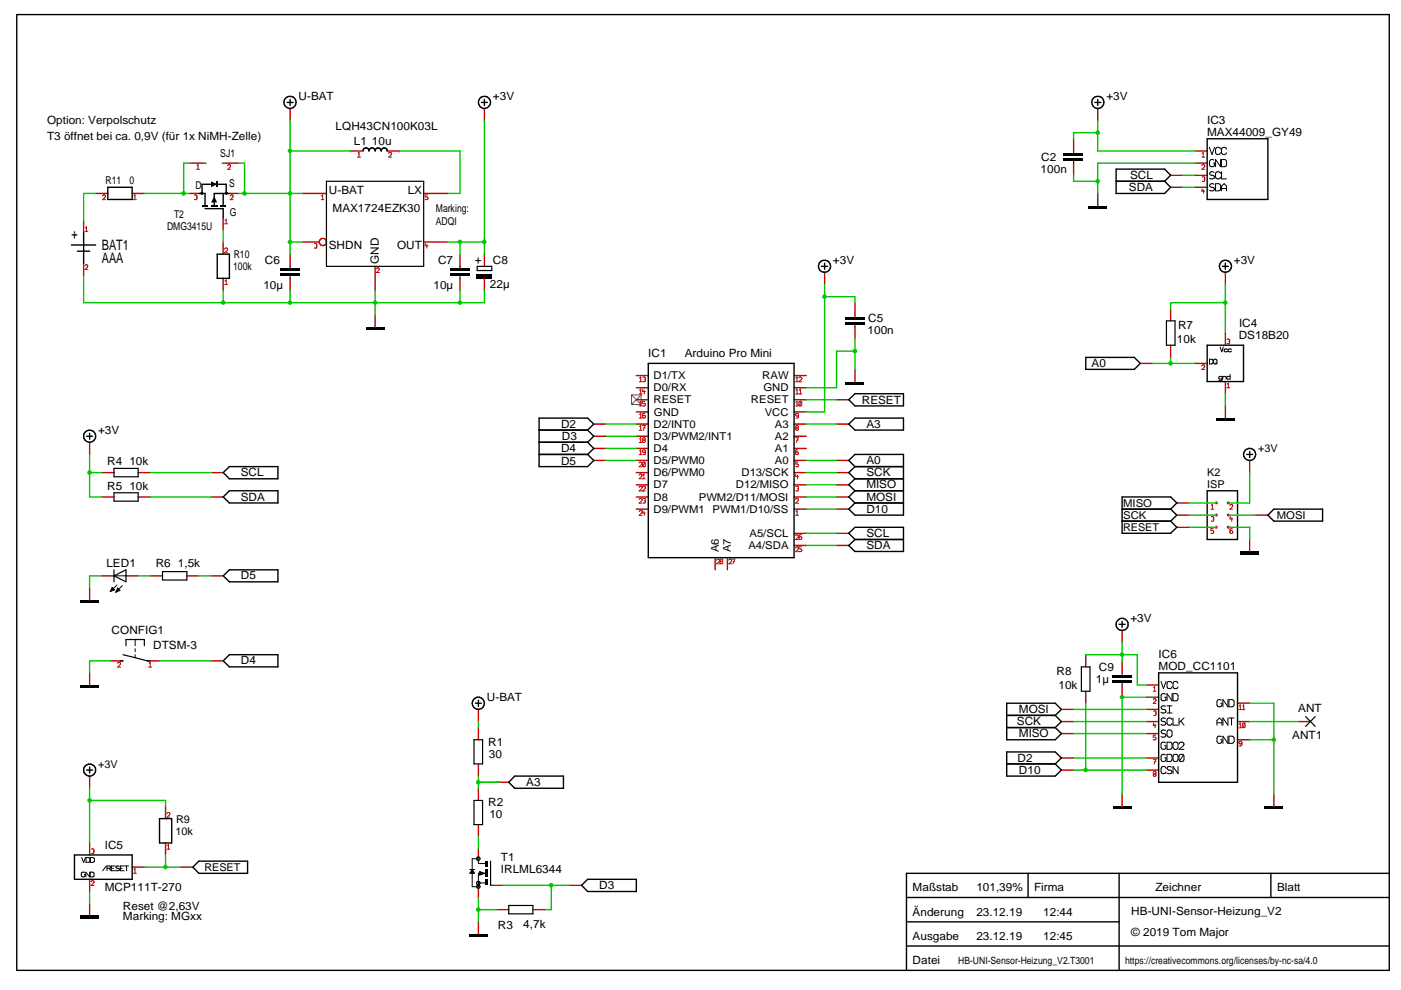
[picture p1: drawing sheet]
<svg xmlns="http://www.w3.org/2000/svg" width="297mm" height="210mm" viewBox="0 0 297 210" stroke-linecap="round" stroke-linejoin="round" font-family="sans-serif">
<path d="M133.9 83.7h2M133.9 83.7v2.1M133.9 85.8h2M133.9 83.7l2 2.1M135.9 83.7v2.1M135.9 83.7l-2 2.1" fill="none" stroke="#800080" stroke-width=".21"/>
<g fill="none" stroke="#c80000" stroke-width=".3">
<path d="M40.3 34.6h2.5M48 34.6h2.5M20.3 41h2.6M28 41h2.6M40.3 41h2M47.3 46.1v2.6M47.3 51.3v2.6M47.3 59v2.6M48.5 41h2M134.9 79.6h2.6M168.4 79.6h2.5M125.9 97.6h2.6"/>
<path d="M134.9 97.6h2.6M134.9 84.8h2.6M134.9 87.3h2.6M134.9 82.2h2.6M134.9 89.9h2.6M134.9 92.5h2.6M134.9 95.1h2.6M168.4 97.6h2.5M168.4 84.8h2.5M168.4 87.3h2.5M168.4 82.2h2.5M168.4 89.9h2.5"/>
<path d="M168.4 92.5h2.5M168.4 95.1h2.5M177.4 97.6h2.6M134.9 100.2h2.6M134.9 102.8h2.6M134.9 105.4h2.6M134.9 107.9h2.6M151.6 118.2v2.6M154.2 118.2v2.6M168.4 100.2h2.5M168.4 102.8h2.5M168.4 105.4h2.5"/>
<path d="M168.4 107.9h2.5M168.4 113.1h2.5M168.4 115.7h2.5M243.1 153h2.6M243.1 150.4h2.6M243.1 155.5h2.6M243.1 145.2h2.6M243.1 147.8h2.6M262.4 156.8h2.6M262.4 153h2.6M262.4 149.1h2.6M243.1 163.3h2.6"/>
<path d="M243.1 160.7h2.6"/>
</g>
<path d="M22.9 39.7h5.1v2.6h-5.1zM45.4 41v2.6M46.1 53.9h2.5v5.1h-2.5zM137.5 77h30.9v41.2h-30.9zM114.3 96.4h10.3l1.3 1.2-1.3 1.3h-10.3zM180 97.6l1.3-1.2h10.3v2.5h-10.3zM245.7 142.7h16.7v23.2h-16.7z" fill="none" stroke="#000001" stroke-width=".3"/>
<g fill="none" stroke="#c80000" stroke-width=".21">
<path d="M41.7 35.9h.6M41.8 35.1l.2-.2v1M48.3 35.1l.2-.2 .3 .1v.4l-.5 .5h.6M21.8 41.6l.2-.3 .3 .1v.4l-.5 .5h.5M28.3 42.3h.6M28.4 41.6l.2-.3v1M41.2 41.4a.32 .32 0 0 1 .4-.1 .32 .32 0 0 1 .2 .4l-.1 .1M41.6 41.8h.1M41.7 41.8l.1 .3a.33 .33 0 0 1-.6 .1M47.6 52.8a.32 .32 0 0 1 .4-.2 .32 .32 0 0 1 .3 .3l-.7 .7h.7M47.6 47.5h.7M47.7 46.7l.3-.2v1"/>
<path d="M47.7 59.6l.3-.2v.9M48.8 41.6a.32 .32 0 0 1 .4-.3 .32 .32 0 0 1 .2 .4l-.6 .6h.6M47.6 60.3h.7M135.5 86.1h.6M135.5 98.2a.32 .32 0 0 1 .4-.2 .32 .32 0 0 1 .2 .3l-.6 .7h.6M135.5 88.6h.6M135.5 83.5h.6M135.5 80.9h.6M135.5 91.2h.6M135.5 93.8h.6M135.5 96.4h.6M135.6 80.2l.2-.3v1"/>
<path d="M135.6 82.8l.2-.3v1M135.6 85.3l.2-.2v1M135.6 87.9l.2-.3v1M135.6 90.5l.2-.3v1M135.6 93l.2-.2v1M135.6 95.6l.2-.2v1M136.2 93v.1l.6 .4-.1 .3h-.3l-.2-.3 .6-.4v-.1l-.1-.2zM136.2 90.2h.6l-.4 1M136.3 80h.5v.4M136.3 82.5l-.1 .5h.6M136.4 90.7h.4M136.6 82.8v.7"/>
<path d="M136.7 80.4h.1M136.8 85.1h-.6v.4h.4l.2 .3v.2h-.6M136.8 98v.9h-.5M136.8 98h-.5v.9M136.8 87.6h-.4l-.2 .3 .1 .7h.5v-.5h-.2l-.4 .2M136.8 80.4v.5h-.5M136.8 98l-.5 .9M136.8 95.7v.2l-.4 .1-.2-.3 .1-.2 .3-.1 .2 .2v.7l-.5 .1M168.7 86.1h.6M168.7 83.5h.6M168.7 80.9h.6M168.7 92.8h.6l-.5 1"/>
<path d="M168.7 80.2l.3-.3v1M168.7 82.8l.3-.3v1M168.7 85.3l.3-.2v1M168.8 90.2l-.1 .4 .6 .3-.2 .3h-.3l-.1-.3 .6-.3v-.2zM168.9 93.3h.3M169.2 98h-.5v.4h.4l.2 .2-.2 .4-.4-.1M169.2 95.4l-.5 .1v.1v.7h.5l.1-.2-.2-.3-.4 .1v.2M169.3 88l-.4 .2-.2-.1v-.4l.4-.1 .2 .3-.1 .7h-.5M169.4 80.2a.32 .32 0 0 1 .3-.3 .32 .32 0 0 1 .3 .4l-.6 .6h.6M169.4 83.5h.6M169.5 82.8l.2-.3v1M169.9 85.2v.8h-.4"/>
<path d="M169.9 85.2a.33 .33 0 0 0-.5 .1l.1 .7M169.9 85.2l-.4 .8M135.5 100.8a.32 .32 0 0 1 .4-.3 .32 .32 0 0 1 .2 .3l-.6 .7h.6M135.5 103.3a.32 .32 0 0 1 .4-.2 .32 .32 0 0 1 .2 .3l-.6 .7h.6M135.5 105.9a.32 .32 0 0 1 .4-.2 .32 .32 0 0 1 .2 .3l-.6 .7h.6M135.5 108.5a.32 .32 0 0 1 .4-.3 .32 .32 0 0 1 .2 .4l-.6 .7h.6M136.2 103.3l.2-.2 .4 .1v.4l-.6 .5h.6M136.2 101.5h.6M136.3 105.7h.5v.5M136.3 100.8l.2-.3v1M136.3 108.2l-.1 .6h.6M136.6 108.5v.8"/>
<path d="M136.7 106.2h.1M136.8 106.2v.4h-.5M151.9 118.8a.32 .32 0 0 1 .4-.3 .32 .32 0 0 1 .3 .4l-.7 .6h.7M152.8 118.5l-.1 .4 .5 .3-.1 .3h-.3l-.1-.1v-.2l.5-.3-.1-.4zM154.5 118.8l.2-.3 .4 .1v.4l-.6 .5h.6M155.2 118.5h.6l-.4 1M155.4 119h.3M168.7 105.9l.2-.2h.3v.5l-.5 .5h.6M168.7 113.6l.2-.2 .3 .1v.4l-.5 .5h.6M168.7 116.2l.2-.2h.3v.5l-.5 .5h.6M168.7 109.3h.6M168.7 108.5l.3-.3v1.1"/>
<path d="M168.7 100.5v.5h.6M168.7 103.2h.5v.4M169.1 100.8v.7M169.1 103.6h.1M169.2 103.6v.4h-.5M169.9 113.4l-.4 .1-.1 .6a.32 .32 0 0 0 .3 .3 .32 .32 0 0 0 .3-.4 .32 .32 0 0 0-.3-.2 .32 .32 0 0 0-.3 .2M169.9 116h-.5v.4l.5 .1 .1 .2a.39 .39 0 0 1-.6 .2M244.5 148.4l.2-.3 .3 .1v.4l-.5 .5h.6M244.5 146.6h.6M244.6 150.8h.4v.4M244.6 153.3l-.1 .5h.6M244.6 145.8l.2-.3v1.1"/>
<path d="M244.9 153.5v.8M245 151.2h.1M245 151.2v.4h-.4M245 155.9h-.5v.4h.4l.2 .2-.2 .4-.4-.1M262.7 154.3h.6M262.7 150.5h.6M262.8 149.7l.2-.3v1.1M262.8 153.5l.2-.2v1M263.3 157.5a.32 .32 0 0 1-.3 .2 .32 .32 0 0 1-.3-.3 .32 .32 0 0 1 .3-.3 .32 .32 0 0 1 .3 .3l-.1 .7-.4 .1M263.4 150.5h.6M263.5 149.7l.2-.3v1.1M263.9 153.4l.1 .7-.2 .2-.3-.1"/>
<path d="M263.9 153.4h-.4v.8M263.9 153.4l-.4 .8M244.5 163.7l.2-.1h.3l.1 .1v.2l-.6 .4 .2 .3h.3l.1-.3-.6-.4zM244.5 161h.6l-.4 1M244.7 161.5h.3"/>
</g>
<g fill="none" stroke="#000001" stroke-width=".21">
<path d="M42.8 34.6h.9M47.1 34.6h.9M246.2 144.5l.5 1.5 .5-1.5M247.1 147.2a.57 .57 0 0 0-.9 .2v.8a.55 .55 0 0 0 .5 .4 .55 .55 0 0 0 .5-.4v-.4h-.3M247.1 157.5a.57 .57 0 0 0-.9 .2v.8a.55 .55 0 0 0 .5 .4 .55 .55 0 0 0 .5-.4v-.4h-.3M247.1 152.4a.57 .57 0 0 0-.9 .2l.1 .3 .8 .2 .1 .3a.68 .68 0 0 1-1 .2M247.1 154.9a.57 .57 0 0 0-.9 .3l.1 .2 .8 .3 .1 .2a.68 .68 0 0 1-1 .3M247.1 149.8a.57 .57 0 0 0-.9 .2l.1 .3 .8 .2 .1 .3a.68 .68 0 0 1-1 .2M247.4 157.4l1 .1 .1 .2-.1 1-1 .2zM247.4 159.9l1 .2 .1 .2-.1 1-1 .2zM247.4 151.2h1.1M247.4 149.6h1.1"/>
<path d="M247.6 154.9a.58 .58 0 0 1 .9 .3v.7a.55 .55 0 0 1-.5 .4 .55 .55 0 0 1-.6-.4zM247.9 149.6v1.6M248.5 152.6a.55 .55 0 0 0-.5-.4 .55 .55 0 0 0-.6 .4v.8a.55 .55 0 0 0 .6 .4 .55 .55 0 0 0 .5-.4M248.5 144.9a.55 .55 0 0 0-.5-.4 .55 .55 0 0 0-.6 .4v.7a.55 .55 0 0 0 .6 .4 .55 .55 0 0 0 .5-.4M248.5 147.1v1.5l-1.1-1.5v1.5M248.7 147.1l.9 .1 .2 .2-.2 1.1-.9 .1zM248.7 152.2v1.6h1.1M248.8 157.5a.57 .57 0 0 1 1 .2v.8a.55 .55 0 0 1-.6 .4 .55 .55 0 0 1-.5-.4zM249.8 144.9a.55 .55 0 0 0-.6-.4 .55 .55 0 0 0-.5 .4v.7a.55 .55 0 0 0 .5 .4 .55 .55 0 0 0 .6-.4M250 152.2v1.6M250 157.7a.51 .51 0 0 1 .7-.3 .51 .51 0 0 1 .2 .7l-.9 .8h1M250.4 152.9l.6 .9"/>
<path d="M251 152.2l-1 1M258 153.8v-1.1l.6-.5 .5 .5v1.1M258 153.2h1.1M258.9 156.2a.57 .57 0 0 0-.9 .3v.7a.55 .55 0 0 0 .5 .4 .55 .55 0 0 0 .6-.4v-.4h-.3M258.9 148.5a.57 .57 0 0 0-.9 .2v.8a.55 .55 0 0 0 .5 .4 .55 .55 0 0 0 .6-.4v-.4h-.3M260.3 148.3v1.6l-1-1.6v1.6M260.3 152.2v1.6l-1-1.6v1.6M260.3 156.1v1.5l-1-1.5v1.5M260.6 156.1l.9 .1 .2 .3v.7l-.2 .3-.9 .1zM260.6 148.3l.9 .2 .2 .2v.8l-.2 .2-.9 .2zM260.6 152.2h1.1M261.1 152.2v1.6"/>
<path d="M247.1 160.1a.57 .57 0 0 0-.9 .2v.8a.55 .55 0 0 0 .5 .4 .55 .55 0 0 0 .5-.4v-.4h-.3M247.2 162.9a.55 .55 0 0 0-.5-.4 .55 .55 0 0 0-.5 .4v.8a.55 .55 0 0 0 .5 .4 .55 .55 0 0 0 .5-.4M248.4 162.6a.57 .57 0 0 0-1 .3l.2 .3 .8 .2 .1 .3a.68 .68 0 0 1-1.1 .2M248.8 160.1a.57 .57 0 0 1 1 .2v.8a.55 .55 0 0 1-.6 .4 .55 .55 0 0 1-.5-.4zM249.8 162.5v1.5l-1.1-1.5v1.5M250.9 160.1a.57 .57 0 0 0-.9 .2l.1 1M250.9 160.1l.1 1a.57 .57 0 0 1-.9 .2M250.9 160.1l-.8 1.2"/>
</g>
<g fill="#000001">
<path d="M46.7 43.4h1.3v.3h-1.3z" fill-rule="evenodd"/>
<path d="M44.7 43.4h1.4v.3h-1.4z" fill-rule="evenodd"/>
<path d="M42.8 43.4h1.3v.3h-1.3z" fill-rule="evenodd"/>
</g>
<path d="M42.2 41h1.3v2.6M43.5 44.2h3.8v1.9M45.4 41h3.2M47.3 41v2.6" fill="none" stroke="#000001" stroke-width=".3"/>
<path d="M45.4 41.7l.7 1.2h-1.4z" fill="#000001"/>
<path d="M42.8 39.1v1.9M48 39.1v1.9" fill="none" stroke="#000001" stroke-width=".3"/>
<g fill="#000001">
<path d="M44.7 38.4l1.4 .7-1.4 .6z"/>
<path d="M45.8 38.4h.3v1.3h-.3z" fill-rule="evenodd"/>
<circle cx="48" cy="41" r=".33"/>
<circle cx="42.8" cy="41" r=".33"/>
</g>
<g fill="none" stroke="#000001" stroke-width=".3">
<path d="M42.8 39.1h5.2M15.2 51.9h5.1M16.4 53.3h2.6M17.7 49.4v6.4M180 89.9l1.3-1.3h10.3v2.6h-10.3zM264.3 96.4h1.3M265 95.7v1.3M237.9 107.9h10.3M237.9 110.5h10.3M248.2 107.9l1.3 1.3-1.3 1.3M248.2 107.9l1.3-1.3-1.3-1.2h-10.3v7.7h10.3l1.3-1.3-1.3-1.3M270.1 107.9h10.3v2.6h-10.3l-1.3-1.3z"/>
<circle cx="264.9" cy="96.4" r="1.28"/>
</g>
<path d="M17.7 46.8v2.6M17.7 55.8v2.6M177.4 89.9h2.6M265 97.6v2.6M249.5 109.2h2.6M249.5 106.6h2.6M249.5 111.8h2.6M266.2 109.2h2.6" fill="none" stroke="#c80000" stroke-width=".3"/>
<path d="M18 56.4l.2-.3 .3 .1v.4l-.5 .5h.6M18 49.1h.6M18.1 48.3l.2-.3v1.1" fill="none" stroke="#c80000" stroke-width=".21"/>
<path d="M263 116.9h3.9v.7h-3.9z" fill-rule="evenodd" fill="#000001"/>
<path d="M265 114.4v2.5" fill="none" stroke="#c80000" stroke-width=".3"/>
<circle cx="257.9" cy="106.6" r=".32" fill="#c80000"/>
<path d="M256.7 107.9h.6M256.8 107.2l.2-.3v1" fill="none" stroke="#c80000" stroke-width=".21"/>
<circle cx="260.4" cy="111.8" r=".32" fill="#c80000"/>
<path d="M261.3 112.1h-.3l-.2 .3v.6h.5l.1-.2-.2-.3-.4 .1v.2" fill="none" stroke="#c80000" stroke-width=".21"/>
<circle cx="257.9" cy="111.8" r=".32" fill="#c80000"/>
<path d="M257.3 112.1h-.6v.4h.4l.2 .3-.2 .3-.4-.1" fill="none" stroke="#c80000" stroke-width=".21"/>
<circle cx="260.4" cy="109.2" r=".32" fill="#c80000"/>
<path d="M260.8 109.5v.5h.6M261.2 109.8v.7" fill="none" stroke="#c80000" stroke-width=".21"/>
<circle cx="257.9" cy="109.2" r=".32" fill="#c80000"/>
<path d="M256.8 109.6h.5v.4M257.2 110h.1M257.3 110v.4h-.5" fill="none" stroke="#c80000" stroke-width=".21"/>
<circle cx="260.4" cy="106.6" r=".32" fill="#c80000"/>
<path d="M260.8 107.2l.2-.3 .3 .1v.4l-.5 .5h.6M19.3 187a.32 .32 0 0 1 .4-.3 .32 .32 0 0 1 .2 .4l-.6 .6h.6M19.4 180a.32 .32 0 0 1 .3 0 .32 .32 0 0 1 .2 .3v.2M19.8 180.5h.1M19.9 180.5v.2a.33 .33 0 0 1-.5 .2M28.3 185.2h.6M28.4 184.4l.2-.3v1.1" fill="none" stroke="#c80000" stroke-width=".21"/>
<g fill="none" stroke="#000001" stroke-width=".3">
<path d="M255.9 104.1h6.5v10.3h-6.5zM18.4 163.3h1.2M19 162.6v1.3M15.8 181.3h12.2v5.1h-12.2z"/>
<circle cx="19" cy="163.3" r="1.3"/>
</g>
<path d="M19 164.5v2.6M19 178.7v2.6M19 186.4v2.6M28 183.9h2.6" fill="none" stroke="#c80000" stroke-width=".3"/>
<g fill="none" stroke="#000001" stroke-width=".21">
<path d="M17.3 181.8l.4 1 .4-1M17.9 185a.47 .47 0 0 0-.7 .2v.5a.42 .42 0 0 0 .5 .2 .42 .42 0 0 0 .3-.5h-.1M18.2 181.8l.8 .1v.9h-.8zM19 184.9v1l-.8-1v1M19.1 184.9l.8 .1v.8l-.8 .1zM19.2 181.8l.7 .1 .1 .2-.1 .7h-.7zM22.6 183.6l-.8 1M22.7 184.1h.5l.3-.2-.3-.3h-.5v1M23.1 184.1l.4 .5M23.6 184.1h.4M24.4 183.6h-.8v1h.8M25.3 183.7a.49 .49 0 0 0-.7 .2l.8 .5a.6 .6 0 0 1-.8 .1"/>
<path d="M25.5 184.1h.4M26.3 183.6h-.8v1h.8M26.5 183.6h.8M26.8 183.6v1"/>
</g>
<path d="M17.1 194.1h3.9v.7h-3.9z" fill-rule="evenodd" fill="#000001"/>
<path d="M35.1 171v2.6M35.1 178.7v2.6M19 191.6v2.5M38.3 183.9h2.6" fill="none" stroke="#c80000" stroke-width=".3"/>
<path d="M33.8 173.6h2.6v5.1h-2.6zM40.9 183.9l1.3-1.3h10.3v2.6h-10.3z" fill="none" stroke="#000001" stroke-width=".3"/>
<path d="M35.4 172.5a.32 .32 0 0 1 .3-.2 .32 .32 0 0 1 .3 .3l-.6 .7h.6M35.5 179.3l.2-.3v1M35.4 180h.6" fill="none" stroke="#c80000" stroke-width=".21"/>
<path d="M257.9 88.6h3.8v.7h-3.8z" fill-rule="evenodd" fill="#000001"/>
<g fill="none" stroke="#c80000" stroke-width=".3">
<path d="M74.4 32h2.6M82.1 32h2.6M253.4 32h2.5M253.4 34.6h2.5M253.4 39.7h2.5M253.4 37.2h2.5M259.8 57.7v2.6M241.8 77h2.5M248.2 65.4v2.6M248.2 73.2v2.6M253.4 77h2.5M259.8 70.6v2.6"/>
<path d="M125.9 92.5h2.6M259.8 80.9v2.6M259.8 86.1v2.5M230.2 138.8v2.6M230.2 146.6v2.5"/>
</g>
<g fill="none" stroke="#000001" stroke-width=".3">
<path d="M77 32a.64 .64 0 0 1 .6-.6 .64 .64 0 0 1 .6 .6 .66 .66 0 0 1 .7-.6 .66 .66 0 0 1 .6 .6 .64 .64 0 0 1 .7-.6 .64 .64 0 0 1 .6 .6 .64 .64 0 0 1 .6-.6 .64 .64 0 0 1 .7 .6M255.9 29.4h12.9v12.9h-12.9zM259.2 56.5h1.2M259.8 55.8v1.3M230.2 75.8h10.3l1.3 1.2-1.3 1.3h-10.3zM255.9 73.2h7.7v7.7h-7.7zM114.3 91.2h10.3l1.3 1.3-1.3 1.3h-10.3z"/>
<circle cx="259.8" cy="56.4" r="1.28"/>
</g>
<path d="M247.3 68h1.8v5.2h-1.8zM229.3 141.4h1.8v5.2h-1.8z" fill="none" stroke="#000001" stroke-width=".25"/>
<g fill="none" stroke="#c80000" stroke-width=".21">
<path d="M75.8 33.3h.7M75.9 32.6l.2-.3v1M82.4 32.6l.2-.3 .3 .1v.4l-.5 .5h.6M254.8 35.1a.32 .32 0 0 1 .4-.2 .32 .32 0 0 1 .2 .3l-.6 .7h.6M254.8 33.3h.6M254.9 37.5a.32 .32 0 0 1 .3 0 .32 .32 0 0 1 .2 .3v.2M254.9 32.6l.2-.3v1M255.3 38h.1M255.4 38v.2a.33 .33 0 0 1-.5 .2M254.9 40l-.1 .5h.6M255.2 40.3v.7M254.8 77.6a.32 .32 0 0 1 .4-.3 .32 .32 0 0 1 .2 .4l-.6 .7h.6"/>
<path d="M260.2 72a.32 .32 0 0 1 .3-.1 .32 .32 0 0 1 .2 .3l-.1 .2M260.6 72.4h.1M260.6 72.4l.1 .2a.33 .33 0 0 1-.5 .2M260.1 82.2h.6M260.2 81.4l.2-.2v1"/>
</g>
<g fill="none" stroke="#000001" stroke-width=".21">
<path d="M256.4 31.2l.6 1.6 .5-1.6M257.4 34a.57 .57 0 0 0-.9 .2v.8a.55 .55 0 0 0 .5 .4 .55 .55 0 0 0 .5-.4v-.4h-.2M257.4 36.5a.57 .57 0 0 0-.9 .3l.1 .2 .8 .3 .1 .2-.4 .4-.6-.1M257.4 39.1a.57 .57 0 0 0-.9 .2l.1 .3 .8 .2 .1 .3-.4 .4-.6-.2M257.7 38.9l1 .2 .1 .2-.1 1-1 .2zM258.8 31.6a.55 .55 0 0 0-.5-.4 .55 .55 0 0 0-.6 .4v.8a.55 .55 0 0 0 .6 .4 .55 .55 0 0 0 .5-.4M258.8 33.8v1.5l-1.1-1.5v1.5M258.8 36.8a.55 .55 0 0 0-.5-.4 .55 .55 0 0 0-.6 .4v.7a.55 .55 0 0 0 .6 .5 .55 .55 0 0 0 .5-.5M259 33.8l.9 .2 .2 .2-.2 1-.9 .1zM259 36.4v1.5h1.1M259 40h1.1M260.1 31.6a.55 .55 0 0 0-.6-.4 .55 .55 0 0 0-.5 .4v.8a.55 .55 0 0 0 .5 .4 .55 .55 0 0 0 .6-.4"/>
<path d="M259 40.5v-1l.5-.6 .6 .6v1M256.5 76.2h.6v.9l-.6 .1zM257.4 76.2a.39 .39 0 0 1 .6 .2v.5a.38 .38 0 0 1-.3 .3 .38 .38 0 0 1-.4-.3zM257.8 76.9l.2 .3M258.7 73.6l.3 1 .4-1M259.2 80l.2-.2h.4l.2 .2v.4M259.2 79.8v.6M260.3 74.1l-.6-.1-.2 .2 .2 .4 .6-.1M260.8 79.4v1h-.5l-.2-.2 .2-.4h.5M261.1 74.1l-.5-.1-.2 .2 .2 .4 .5-.1M259.1 80.2l-.5 .2-.2-.2 .2-.4 .5 .2v.6l-.2 .1h-.5"/>
</g>
<path d="M179.3 80.9h3.9v.6h-3.9z" fill-rule="evenodd" fill="#000001"/>
<path d="M181.3 78.3v2.6M237.9 133.7v2.5" fill="none" stroke="#c80000" stroke-width=".3"/>
<g fill="none" stroke="#000001" stroke-width=".3">
<path d="M237.3 132.4h1.2M237.9 131.7v1.3"/>
<circle cx="237.9" cy="132.4" r="1.28"/>
</g>
<path d="M268.2 171h3.8v.6h-3.8z" fill-rule="evenodd" fill="#000001"/>
<path d="M270.1 168.4v2.6" fill="none" stroke="#c80000" stroke-width=".3"/>
<path d="M17.1 145.2h3.9v.7h-3.9z" fill-rule="evenodd" fill="#000001"/>
<path d="M19 142.7v2.5" fill="none" stroke="#c80000" stroke-width=".3"/>
<path d="M17.1 127.3h3.9v.6h-3.9z" fill-rule="evenodd" fill="#000001"/>
<path d="M61.5 23v2.6M19 124.7v2.6M101.4 150.4v2.6" fill="none" stroke="#c80000" stroke-width=".3"/>
<g fill="none" stroke="#000001" stroke-width=".3">
<path d="M60.9 21.7h1.2M61.5 21.1v1.3M100.8 149.1h1.3M101.4 148.5v1.3"/>
<circle cx="61.5" cy="21.7" r="1.3"/>
<circle cx="101.4" cy="149.1" r="1.28"/>
</g>
<path d="M230.8 43.6h3.9v.6h-3.9z" fill-rule="evenodd" fill="#000001"/>
<path d="M232.7 41v2.6" fill="none" stroke="#c80000" stroke-width=".3"/>
<path d="M77.6 69.3h3.8v.7h-3.8z" fill-rule="evenodd" fill="#000001"/>
<path d="M79.5 66.8v2.5" fill="none" stroke="#c80000" stroke-width=".3"/>
<path d="M99.5 198h3.8v.7h-3.8z" fill-rule="evenodd" fill="#000001"/>
<path d="M101.4 195.5v2.5" fill="none" stroke="#c80000" stroke-width=".3"/>
<path d="M236 171h3.9v.6h-3.9z" fill-rule="evenodd" fill="#000001"/>
<path d="M102.7 23v2.6M232.7 23v2.6M174.8 57.7v2.6M19 93.8v2.6M44.7 105.4h2.6M44.7 100.2h2.6M237.9 168.4v2.6" fill="none" stroke="#c80000" stroke-width=".3"/>
<g fill="none" stroke="#000001" stroke-width=".3">
<path d="M102.1 21.7h1.2M102.7 21.1v1.3M232.1 21.7h1.3M232.7 21.1v1.3M174.2 56.5h1.3M174.8 55.8v1.3M18.4 92.5h1.2M19 91.9v1.2M47.3 105.4l1.3-1.3h10.3v2.5h-10.3zM47.3 100.2l1.3-1.3h10.3v2.6h-10.3z"/>
<circle cx="102.7" cy="21.7" r="1.28"/>
<circle cx="232.8" cy="21.7" r="1.3"/>
<circle cx="174.8" cy="56.4" r="1.28"/>
<circle cx="19" cy="92.5" r="1.3"/>
</g>
<g fill="#000001">
<path d="M225.5 33.5h4.2v.6h-4.2z" fill-rule="evenodd"/>
<path d="M225.5 32.5h4.2v.5h-4.2z" fill-rule="evenodd"/>
</g>
<g fill="none" stroke="#c80000" stroke-width=".3">
<path d="M227.6 29.4v2.6M227.6 34.6v2.6M248.2 39.7h2.6M248.2 37.2h2.6M125.9 95.1h2.6M125.9 89.9h2.6M177.4 84.8h2.6M177.4 115.7h2.6M177.4 113.1h2.6M177.4 100.2h2.6M177.4 102.8h2.6M177.4 105.4h2.6"/>
<path d="M177.4 107.9h2.6M44.7 122.1h2.6M44.7 140.1h2.6M225 153h2.6M225 155.5h2.6M225 150.4h2.6M105.3 165.9h2.6M225 163.3h2.6M225 160.7h2.6M105.3 192.9h2.6M113 192.9h2.6M120.7 187.7h2.6"/>
</g>
<path d="M227.6 32v.5M227.6 34.1v.5" fill="none" stroke="#000001" stroke-width=".21"/>
<g fill="none" stroke="#000001" stroke-width=".3">
<path d="M236.6 35.9h10.3l1.3 1.3-1.3 1.2 1.3 1.3-1.3 1.3h-10.3zM236.6 38.4h10.3M114.3 93.8h10.3l1.3 1.3-1.3 1.3h-10.3zM114.3 88.6h10.3l1.3 1.3-1.3 1.3h-10.3zM180 84.8l1.3-1.3h10.3v2.6h-10.3zM180 113.1l1.3-1.3h10.3v5.1h-10.3l-1.3-1.2 1.3-1.3zM181.3 101.5l-1.3-1.3 1.3-1.3h10.3v10.3h-10.3l-1.3-1.3 1.3-1.3M181.3 114.4h10.3M181.3 104.1l-1.3 1.3 1.3 1.2M181.3 101.5h10.3M181.3 101.5l-1.3 1.3 1.3 1.3M181.3 104.1h10.3"/>
<path d="M181.3 106.6h10.3M47.3 122.1l1.3-1.3h10.3v2.6h-10.3zM48.6 138.8h10.3v2.6h-10.3l-1.3-1.3zM213.4 151.7h10.3M213.4 159.4h10.3l1.3 1.3-1.3 1.3 1.3 1.3-1.3 1.2h-10.3zM213.4 154.3h10.3M223.7 151.7l1.3 1.3-1.3 1.3M223.7 151.7l1.3-1.3-1.3-1.3h-10.3v7.7h10.3l1.3-1.3-1.3-1.2M109.1 164.5h10.4v2.6h-10.4l-1.2-1.2zM213.4 162h10.3M123.3 187.7l1.3-1.3h10.3v2.6h-10.3z"/>
</g>
<path d="M107.9 192h5.1v1.8h-5.1z" fill="none" stroke="#000001" stroke-width=".25"/>
<g fill="#000001">
<path d="M103 184.4h.5v1.5h-.5z" fill-rule="evenodd"/>
<path d="M103 186.4h.5v1.3h-.5z" fill-rule="evenodd"/>
<path d="M103 182.6h.5v1.3h-.5z" fill-rule="evenodd"/>
</g>
<path d="M101.4 180v2.6M101.4 187.7v2.6M104 187.7h2.5" fill="none" stroke="#c80000" stroke-width=".3"/>
<g fill="none" stroke="#000001" stroke-width=".21">
<path d="M99.6 184.4h1M100.1 184.4l.5 .8h-1zM101.4 187.2h1.6M101.4 182.6v.5h1.6M101.4 182.1h-1.3v5.9h1.3v-2.8h1.6M101.7 184.8l1 .4-1 .3z"/>
<circle cx="101.4" cy="182.1" r=".37"/>
<circle cx="101.4" cy="188" r=".37"/>
<circle cx="101.4" cy="187.2" r=".37"/>
</g>
<path d="M100.1 184.6l.3 .4h-.5zM102.3 185.2l-.5-.3v.5l.6-.2M104 182.6v5.1" fill="none" stroke="#000001" stroke-width=".25"/>
<path d="M101 58.1h3.4v.9h-3.4z" fill-rule="evenodd" fill="#000001"/>
<path d="M102.7 53.9v2.6M102.7 59v2.6" fill="none" stroke="#c80000" stroke-width=".3"/>
<path d="M101.2 56.5h3.1v.9h-3.1z" fill="none" stroke="#000001" stroke-width=".25"/>
<g fill="#000001">
<path d="M235.8 143.2h4.2v.5h-4.2z" fill-rule="evenodd"/>
<path d="M235.8 144.2h4.2v.5h-4.2z" fill-rule="evenodd"/>
</g>
<path d="M23.5 140.1h2.6M31.2 140.1h2.6M101.4 154.3v2.5M237.9 140.1v2.6M237.9 145.2v2.6M101.4 162v2.5M101.4 167.1v2.6M101.4 174.8v2.6" fill="none" stroke="#c80000" stroke-width=".3"/>
<path d="M28.7 135.6v1.3M28.7 137.5v.7M28.7 138.8v.6M237.9 142.7v.5M237.9 144.7v.5" fill="none" stroke="#000001" stroke-width=".21"/>
<path d="M26.1 138.8l5.1 1.3h.7M26.7 136.9v-1.3h3.9v1.3M25.4 140.1h.7M100.5 156.8h1.8v5.2h-1.8zM100.5 169.7h1.8v5.1h-1.8z" fill="none" stroke="#000001" stroke-width=".25"/>
<path d="M25 140.7l.2-.3 .3 .1v.4l-.5 .5h.6M31.5 141.4h.6M31.6 140.7l.2-.3v1" fill="none" stroke="#c80000" stroke-width=".21"/>
<g fill="#000001">
<path d="M95.5 58h4.1v.5h-4.1z" fill-rule="evenodd"/>
<path d="M95.5 57h4.1v.5h-4.1z" fill-rule="evenodd"/>
</g>
<path d="M97.5 53.9v2.6M97.5 59v2.6" fill="none" stroke="#c80000" stroke-width=".3"/>
<path d="M97.5 56.5v.5M97.5 58.5v.5" fill="none" stroke="#000001" stroke-width=".21"/>
<g fill="#000001">
<path d="M59.4 58h4.1v.5h-4.1z" fill-rule="evenodd"/>
<path d="M59.4 57h4.1v.5h-4.1z" fill-rule="evenodd"/>
</g>
<g fill="none" stroke="#c80000" stroke-width=".3">
<path d="M61.5 53.9v2.6M61.5 59v2.6M64.1 51.3h3.6M64.1 41h5.1M79.5 56.5v5.1M89.8 51.3h5.2M89.8 41h5.2M21.6 100.2h2.6M21.6 105.4h2.6M29.3 100.2h2.6M29.3 105.4h2.6M21.6 122.1h2.6"/>
<path d="M26.7 122.1h2.6M275.2 153h2.6"/>
<circle cx="68.4" cy="51.3" r=".76"/>
</g>
<path d="M61.5 56.5v.5M61.5 58.5v.5" fill="none" stroke="#000001" stroke-width=".21"/>
<path d="M66.7 51.7h.4v.4M67 52.1h.1M67.1 52.1v.4h-.4M68.1 42.3h.6M68.2 41.6l.2-.3v1M79.8 57l.2-.2 .3 .1v.4l-.5 .5h.6M90.2 51.6l-.1 .5h.7M90.5 51.9v.7M90.7 41.3h-.6v.4l.6 .1 .1 .3a.39 .39 0 0 1-.7 .1" fill="none" stroke="#c80000" stroke-width=".21"/>
<path d="M69.2 38.4h20.6v18.1h-20.6zM24.2 99.3h5.1v1.8h-5.1zM24.2 104.5h5.1v1.8h-5.1zM276.8 151.9l2 2.1M278.8 151.9l-2 2.1" fill="none" stroke="#000001" stroke-width=".25"/>
<path d="M23.8 124.5l.5 .6-.9 .3z" fill="#000001"/>
<path d="M23.8 124.5l.5 .6-.9 .3z" fill="none" stroke="#000001" stroke-width=".21"/>
<path d="M24.9 124.7l.5 .5-.8 .4z" fill="#000001"/>
<path d="M24.2 122.1h2.5M24.8 124l-1.4 1.4M24.9 124.7l.5 .5-.8 .4zM25.9 124.2l-1.3 1.4" fill="none" stroke="#000001" stroke-width=".21"/>
<path d="M24.2 122.1l2.5-1.3v2.6zM24.2 120.8v2.6M34.5 121.2h5.1v1.8h-5.1z" fill="none" stroke="#000001" stroke-width=".25"/>
<path d="M31.9 122.1h2.6M39.6 122.1h2.6" fill="none" stroke="#c80000" stroke-width=".3"/>
<g fill="#000001">
<path d="M179.2 68.3h4.1v.5h-4.1z" fill-rule="evenodd"/>
<path d="M179.2 67.3h4.1v.5h-4.1z" fill-rule="evenodd"/>
</g>
<path d="M181.3 64.2v2.6M181.3 69.3v2.6" fill="none" stroke="#c80000" stroke-width=".3"/>
<path d="M181.3 66.8v.5M181.3 68.8v.5" fill="none" stroke="#000001" stroke-width=".21"/>
<path d="M3.6 3.1h291v202.6h-291zM192.2 195.5h45.1M192.2 190.3h102.4M218 185.2v5.1M237.3 185.2v20.5M269.4 185.2v5.1M294.6 185.2h-102.4v20.5M192.2 200.6h102.4" fill="none" stroke="#000001" stroke-width=".3"/>
<path d="M95 51.3h2.5M237.9 138.8h3.2v6.4h2M237.9 136.2v3.9" fill="none" stroke="#00c800" stroke-width=".3"/>
<circle cx="237.9" cy="138.8" r=".49" fill="#00c800"/>
<path d="M259.8 60.3v10.3M265 100.2v6.4h-4.6M230.2 138.8h7.7" fill="none" stroke="#00c800" stroke-width=".3"/>
<circle cx="259.8" cy="64.2" r=".49" fill="#00c800"/>
<path d="M232.7 25.6v2.6h-5.1v1.2M259.8 64.2h-11.6v1.2" fill="none" stroke="#00c800" stroke-width=".3"/>
<circle cx="232.7" cy="28.1" r=".49" fill="#00c800"/>
<path d="M232.7 28.2v3.8h20.7M174.8 60.3v2.6h6.5v1.3M170.9 87.3h3.9" fill="none" stroke="#00c800" stroke-width=".3"/>
<circle cx="174.8" cy="62.9" r=".49" fill="#00c800"/>
<path d="M174.8 62.9v24.4M19 167.1v11.6" fill="none" stroke="#00c800" stroke-width=".3"/>
<circle cx="19" cy="169.7" r=".49" fill="#00c800"/>
<path d="M19 96.4v9h2.6M19 169.7h16.1v1.3" fill="none" stroke="#00c800" stroke-width=".3"/>
<circle cx="19" cy="100.2" r=".49" fill="#00c800"/>
<path d="M97.5 51.3v2.6M19 100.2h2.6" fill="none" stroke="#00c800" stroke-width=".3"/>
<circle cx="97.5" cy="51.3" r=".49" fill="#00c800"/>
<path d="M97.5 51.3h5.2v2.6" fill="none" stroke="#00c800" stroke-width=".3"/>
<circle cx="102.7" cy="51.3" r=".49" fill="#00c800"/>
<path d="M102.7 25.6v25.7M248.2 75.8v1.2h-3.9" fill="none" stroke="#00c800" stroke-width=".3"/>
<circle cx="248.2" cy="77" r=".49" fill="#00c800"/>
<path d="M248.2 77h5.2M128.5 97.6h6.4M170.9 97.6h6.5M42.2 122.1h2.5M101.4 164.5v1.4" fill="none" stroke="#00c800" stroke-width=".3"/>
<circle cx="101.4" cy="165.8" r=".49" fill="#00c800"/>
<path d="M38.9 34.6h1.4M20.3 41h-2.6v5.8M170.9 89.9h6.5M105.9 165.9h-4.5v1.2" fill="none" stroke="#00c800" stroke-width=".3"/>
<circle cx="38.9" cy="41" r=".49" fill="#00c800"/>
<path d="M38.9 34.6v6.4M30.6 41h9.7M47.3 48.7v2.6M115.6 192.9h1.3M116.9 187.7h3.8" fill="none" stroke="#00c800" stroke-width=".3"/>
<circle cx="116.9" cy="187.7" r=".49" fill="#00c800"/>
<path d="M128.5 92.5h6.4M101.4 177.4v2.6M106.5 187.7h10.4v5.2" fill="none" stroke="#00c800" stroke-width=".3"/>
<path d="M74.4 32h.1" fill="none" stroke="#f0f" stroke-width=".3"/>
<circle cx="51.8" cy="41" r=".49" fill="#00c800"/>
<path d="M50.5 34.6h1.4v6.4M61.5 32h12.9M50.5 41h11M101.4 153v1.3" fill="none" stroke="#00c800" stroke-width=".3"/>
<circle cx="61.5" cy="32" r=".49" fill="#00c800"/>
<path d="M61.5 25.6v6.4" fill="none" stroke="#00c800" stroke-width=".3"/>
<circle cx="61.5" cy="51.3" r=".49" fill="#00c800"/>
<path d="M61.5 51.3v2.6" fill="none" stroke="#00c800" stroke-width=".3"/>
<circle cx="61.5" cy="41" r=".49" fill="#00c800"/>
<g fill="none" stroke="#00c800" stroke-width=".3">
<path d="M61.5 32v19.3h2.6M84.7 32h12.8v9h-2.5M250.8 37.2h2.6M250.8 39.7h2.6M61.5 41h2.6M128.5 95.1h6.4M31.9 100.2h12.8M31.9 105.4h12.8M170.9 113.1h6.5M170.9 115.7h6.5M170.9 107.9h6.5M29.3 122.1h2.6"/>
<path d="M33.8 140.1h10.9M265 153h10.2"/>
</g>
<path d="M84.7 32h.1" fill="none" stroke="#f0f" stroke-width=".3"/>
<circle cx="230.2" cy="163.3" r=".49" fill="#00c800"/>
<path d="M170.9 84.8h6.5M252.1 111.8h5.8M230.2 149.1v14.2M227.6 163.3h15.5M30.6 183.9h7.7M35.1 181.3v2.6" fill="none" stroke="#00c800" stroke-width=".3"/>
<circle cx="35.1" cy="183.8" r=".49" fill="#00c800"/>
<path d="M79.5 61.6v5.2M128.5 89.9h6.4M170.9 100.2h6.5M170.9 102.8h6.5M170.9 105.4h6.5M252.1 109.2h5.8M252.1 106.6h5.8M260.4 109.2h5.8M227.6 153h15.5M227.6 155.5h15.5M227.6 150.4h15.5M227.6 160.7h15.5" fill="none" stroke="#00c800" stroke-width=".3"/>
<circle cx="181.2" cy="74.4" r=".49" fill="#00c800"/>
<path d="M47.3 61.6v2.6M181.3 71.9v6.4M181.3 74.5h-3.9v7.7h-6.5" fill="none" stroke="#00c800" stroke-width=".3"/>
<circle cx="47.3" cy="64.2" r=".49" fill="#00c800"/>
<path d="M17.7 58.4v5.8M47.3 64.2h14.2M259.8 83.5v2.6M260.4 111.8h4.6v2.6M19 189v2.6" fill="none" stroke="#00c800" stroke-width=".3"/>
<circle cx="270.1" cy="156.8" r=".48" fill="#00c800"/>
<path d="M21.6 122.1h-2.6v2.6M23.5 140.1h-4.5v2.6M265 149.1h5.1v19.3M265 156.8h5.1" fill="none" stroke="#00c800" stroke-width=".3"/>
<circle cx="101.4" cy="192.9" r=".49" fill="#00c800"/>
<path d="M101.4 190.3v5.2M101.4 192.9h3.9" fill="none" stroke="#00c800" stroke-width=".3"/>
<circle cx="232.7" cy="38.4" r=".49" fill="#00c800"/>
<path d="M227.6 37.2v1.2h5.1M253.4 34.6h-20.7v6.4" fill="none" stroke="#00c800" stroke-width=".3"/>
<g fill="#00c800">
<circle cx="61.5" cy="64.2" r=".49"/>
<circle cx="97.5" cy="64.2" r=".49"/>
</g>
<path d="M97.5 61.6v2.6M102.7 61.6v2.6h-23.2" fill="none" stroke="#00c800" stroke-width=".3"/>
<circle cx="79.5" cy="64.2" r=".49" fill="#00c800"/>
<path d="M17.7 64.2h29.6M61.5 61.6v2.6h18" fill="none" stroke="#00c800" stroke-width=".3"/>
<circle cx="237.9" cy="147.8" r=".49" fill="#00c800"/>
<path d="M243.1 147.8h-5.2v20.6" fill="none" stroke="#00c800" stroke-width=".3"/>
<g font-size="3" fill="#000001">
<text x="15.2" y="50.7">+</text>
<text x="21.6" y="52.9">BAT1</text>
<text x="21.6" y="55.8">AAA</text>
</g>
<g font-size="2.4" fill="#000001">
<text x="63.3" y="21.2">U-BAT</text>
<text x="104.5" y="21.2">+3V</text>
<text x="234.6" y="21.2">+3V</text>
<text x="10" y="29.8">T3 öffnet bei ca. 0,9V (für 1x NiMH-Zelle)</text>
<text x="10" y="26.2">Option: Verpolschutz</text>
<text x="71.2" y="27.5">LQH43CN100K03L</text>
<text x="255.9" y="28.8">MAX44009_GY49</text>
<text x="255.9" y="26.2">IC3</text>
<text x="75" y="30.7">L1</text>
<text x="78.9" y="30.7">10u</text>
<text x="220.8" y="34.2">C2</text>
<text x="69.7" y="41.1">U-BAT</text>
<text x="86.4" y="41.1">LX</text>
<text x="220.6" y="36.7">100n</text>
<text x="239.3" y="40.6">SDA</text>
<text x="239.6" y="38">SCL</text>
<text x="70.5" y="44.9">MAX1724EZK30</text>
<text x="69.7" y="52.7">SHDN</text>
<text x="84.2" y="52.7">OUT</text>
<text x="56.2" y="56">C6</text>
<text x="80.3" y="56" transform="rotate(-90 80.3 56)">GND</text>
<text x="92.9" y="56">C7</text>
<text x="102.1" y="56" transform="rotate(-90 102.1 56)">+</text>
<text x="104.5" y="56">C8</text>
<text x="176.6" y="55.9">+3V</text>
<text x="261.6" y="55.9">+3V</text>
<text x="55.8" y="61.2">10µ</text>
<text x="91.9" y="61.2">10µ</text>
<text x="103.9" y="61.1">22µ</text>
<text x="183.9" y="70.9">100n</text>
<text x="184.1" y="68.3">C5</text>
<text x="249.8" y="69.7">R7</text>
<text x="262.6" y="71.9">DS18B20</text>
<text x="262.7" y="69.3">IC4</text>
<text x="137.5" y="75.8">IC1</text>
<text x="145.2" y="75.8">Arduino Pro Mini</text>
<text x="231.4" y="77.8">A0</text>
<text x="249.5" y="72.7">10k</text>
<text x="182.7" y="85.6">RESET</text>
<text x="20.8" y="91.9">+3V</text>
<text x="119" y="95.9">D4</text>
<text x="119" y="90.8">D2</text>
<text x="119.1" y="93.3">D3</text>
<text x="183.7" y="90.7">A3</text>
<text x="22.7" y="98.6">R4</text>
<text x="27.4" y="98.7">10k</text>
<text x="51.1" y="101">SCL</text>
<text x="119" y="98.5">D5</text>
<text x="183.7" y="98.4">A0</text>
<text x="183.7" y="101">SCK</text>
<text x="22.7" y="103.8">R5</text>
<text x="27.4" y="103.8">10k</text>
<text x="51.1" y="106.1">SDA</text>
<text x="183.7" y="103.5">MISO</text>
<text x="183.7" y="106.1">MOSI</text>
<text x="183.7" y="113.8">SCL</text>
<text x="183.7" y="108.7">D10</text>
<text x="183.7" y="116.4">SDA</text>
<text x="22.6" y="120.1">LED1</text>
<text x="33" y="120.3">R6</text>
<text x="37.7" y="120.3">1,5k</text>
<text x="51.1" y="122.9">D5</text>
<text x="239.7" y="131.9">+3V</text>
<text x="23.7" y="134.3">CONFIG1</text>
<text x="32.5" y="137.5">DTSM-3</text>
<text x="51.1" y="140.9">D4</text>
<text x="224" y="143.1">R8</text>
<text x="233" y="142.3">C9</text>
<text x="245.7" y="142">MOD_CC1101</text>
<text x="245.7" y="139.4">IC6</text>
<text x="103.2" y="148.6">U-BAT</text>
<text x="224.4" y="146">10k</text>
<text x="232.4" y="144.9">1µ</text>
<text x="215.6" y="153.8">SCK</text>
<text x="216" y="151.2">MOSI</text>
<text x="275.2" y="151">ANT</text>
<text x="103.5" y="158.1">R1</text>
<text x="103.6" y="160.7">30</text>
<text x="215.7" y="161.5">D2</text>
<text x="216" y="156.3">MISO</text>
<text x="274" y="156.7">ANT1</text>
<text x="111.6" y="166.6">A3</text>
<text x="216" y="164">D10</text>
<text x="103.5" y="171">R2</text>
<text x="103.8" y="173.5">10</text>
<text x="22.2" y="180">IC5</text>
<text x="106.2" y="185">IRLML6344</text>
<text x="106.2" y="182.5">T1</text>
<text x="22.2" y="189">MCP111T-270</text>
<text x="127" y="188.5">D3</text>
<text x="193.5" y="189">Maßstab</text>
<text x="207" y="189">101,39%</text>
<text x="219.2" y="189">Firma</text>
<text x="245" y="189">Zeichner</text>
<text x="270.8" y="189">Blatt</text>
<text x="26.1" y="195.2">Marking: MGxx</text>
<text x="26.1" y="192.9">Reset @2,63V</text>
<text x="105.5" y="196.9">R3</text>
<text x="111" y="196.8">4,7k</text>
<text x="193.5" y="194.1">Änderung</text>
<text x="207" y="194.1">23.12.19</text>
<text x="221.2" y="194.1">12:44</text>
<text x="239.9" y="194.1">HB-UNI-Sensor-Heizung_V2</text>
<text x="193.5" y="199.3">Ausgabe</text>
<text x="207" y="199.3">23.12.19</text>
<text x="221.2" y="199.3">12:45</text>
<text x="239.9" y="198.4">© 2019 Tom Major</text>
<text x="193.5" y="204.5">Datei</text>
</g>
<g font-size="2.3" fill="#000001">
<text x="46.7" y="33.3">SJ1</text>
<text x="22.4" y="39.1">R11</text>
<text x="27.4" y="39.1">0</text>
<text x="41.5" y="40.1">D</text>
<text x="48.6" y="39.6">S</text>
<text x="36.9" y="46.3">T2</text>
<text x="48.7" y="45.9">G</text>
<text x="92.4" y="47.8">ADQI</text>
<text x="92.4" y="44.9">Marking:</text>
<text x="35.4" y="48.8">DMG3415U</text>
<text x="49.4" y="57.3">100k</text>
<text x="49.6" y="54.7">R10</text>
<text x="138.6" y="83">D0/RX</text>
<text x="138.6" y="80.4">D1/TX</text>
<text x="161.6" y="80.4">RAW</text>
<text x="161.9" y="83">GND</text>
<text x="138.6" y="85.5">RESET</text>
<text x="138.6" y="88.1">GND</text>
<text x="159.2" y="85.5">RESET</text>
<text x="162.1" y="88.1">VCC</text>
<text x="138.6" y="90.7">D2/INT0</text>
<text x="138.6" y="93.3">D3/PWM2/INT1</text>
<text x="138.6" y="95.8">D4</text>
<text x="164.3" y="90.7">A3</text>
<text x="164.3" y="93.3">A2</text>
<text x="164.3" y="95.8">A1</text>
<text x="266.7" y="95.8">+3V</text>
<text x="138.6" y="98.4">D5/PWM0</text>
<text x="138.6" y="101">D6/PWM0</text>
<text x="157.2" y="101">D13/SCK</text>
<text x="164.3" y="98.4">A0</text>
<text x="255.9" y="100.8">K2</text>
<text x="138.6" y="103.5">D7</text>
<text x="138.6" y="106.1">D8</text>
<text x="148.2" y="106.1">PWM2/D11/MOSI</text>
<text x="156" y="103.5">D12/MISO</text>
<text x="238.1" y="107.4">MISO</text>
<text x="255.9" y="103.4">ISP</text>
<text x="138.6" y="108.7">D9/PWM1</text>
<text x="151.1" y="108.7">PWM1/D10/SS</text>
<text x="158.9" y="113.8">A5/SCL</text>
<text x="238.1" y="110">SCK</text>
<text x="238.1" y="112.6">RESET</text>
<text x="270.7" y="110">MOSI</text>
<text x="152.4" y="117.1" transform="rotate(-90 152.4 117.1)">A6</text>
<text x="155" y="117.1" transform="rotate(-90 155 117.1)">A7</text>
<text x="158.7" y="116.4">A4/SDA</text>
<text x="20.8" y="162.7">+3V</text>
<text x="37.2" y="177">10k</text>
<text x="37.3" y="174.5">R9</text>
<text x="43.3" y="184.6">RESET</text>
</g>
<g font-size="2.1" fill="#000001">
<text x="203.2" y="204.5">HB-UNI-Sensor-Heizung_V2.T3001</text>
<text x="238.5" y="204.4">https://creativecommons.org/licenses/by-nc-sa/4.0</text>
</g>
</svg>
